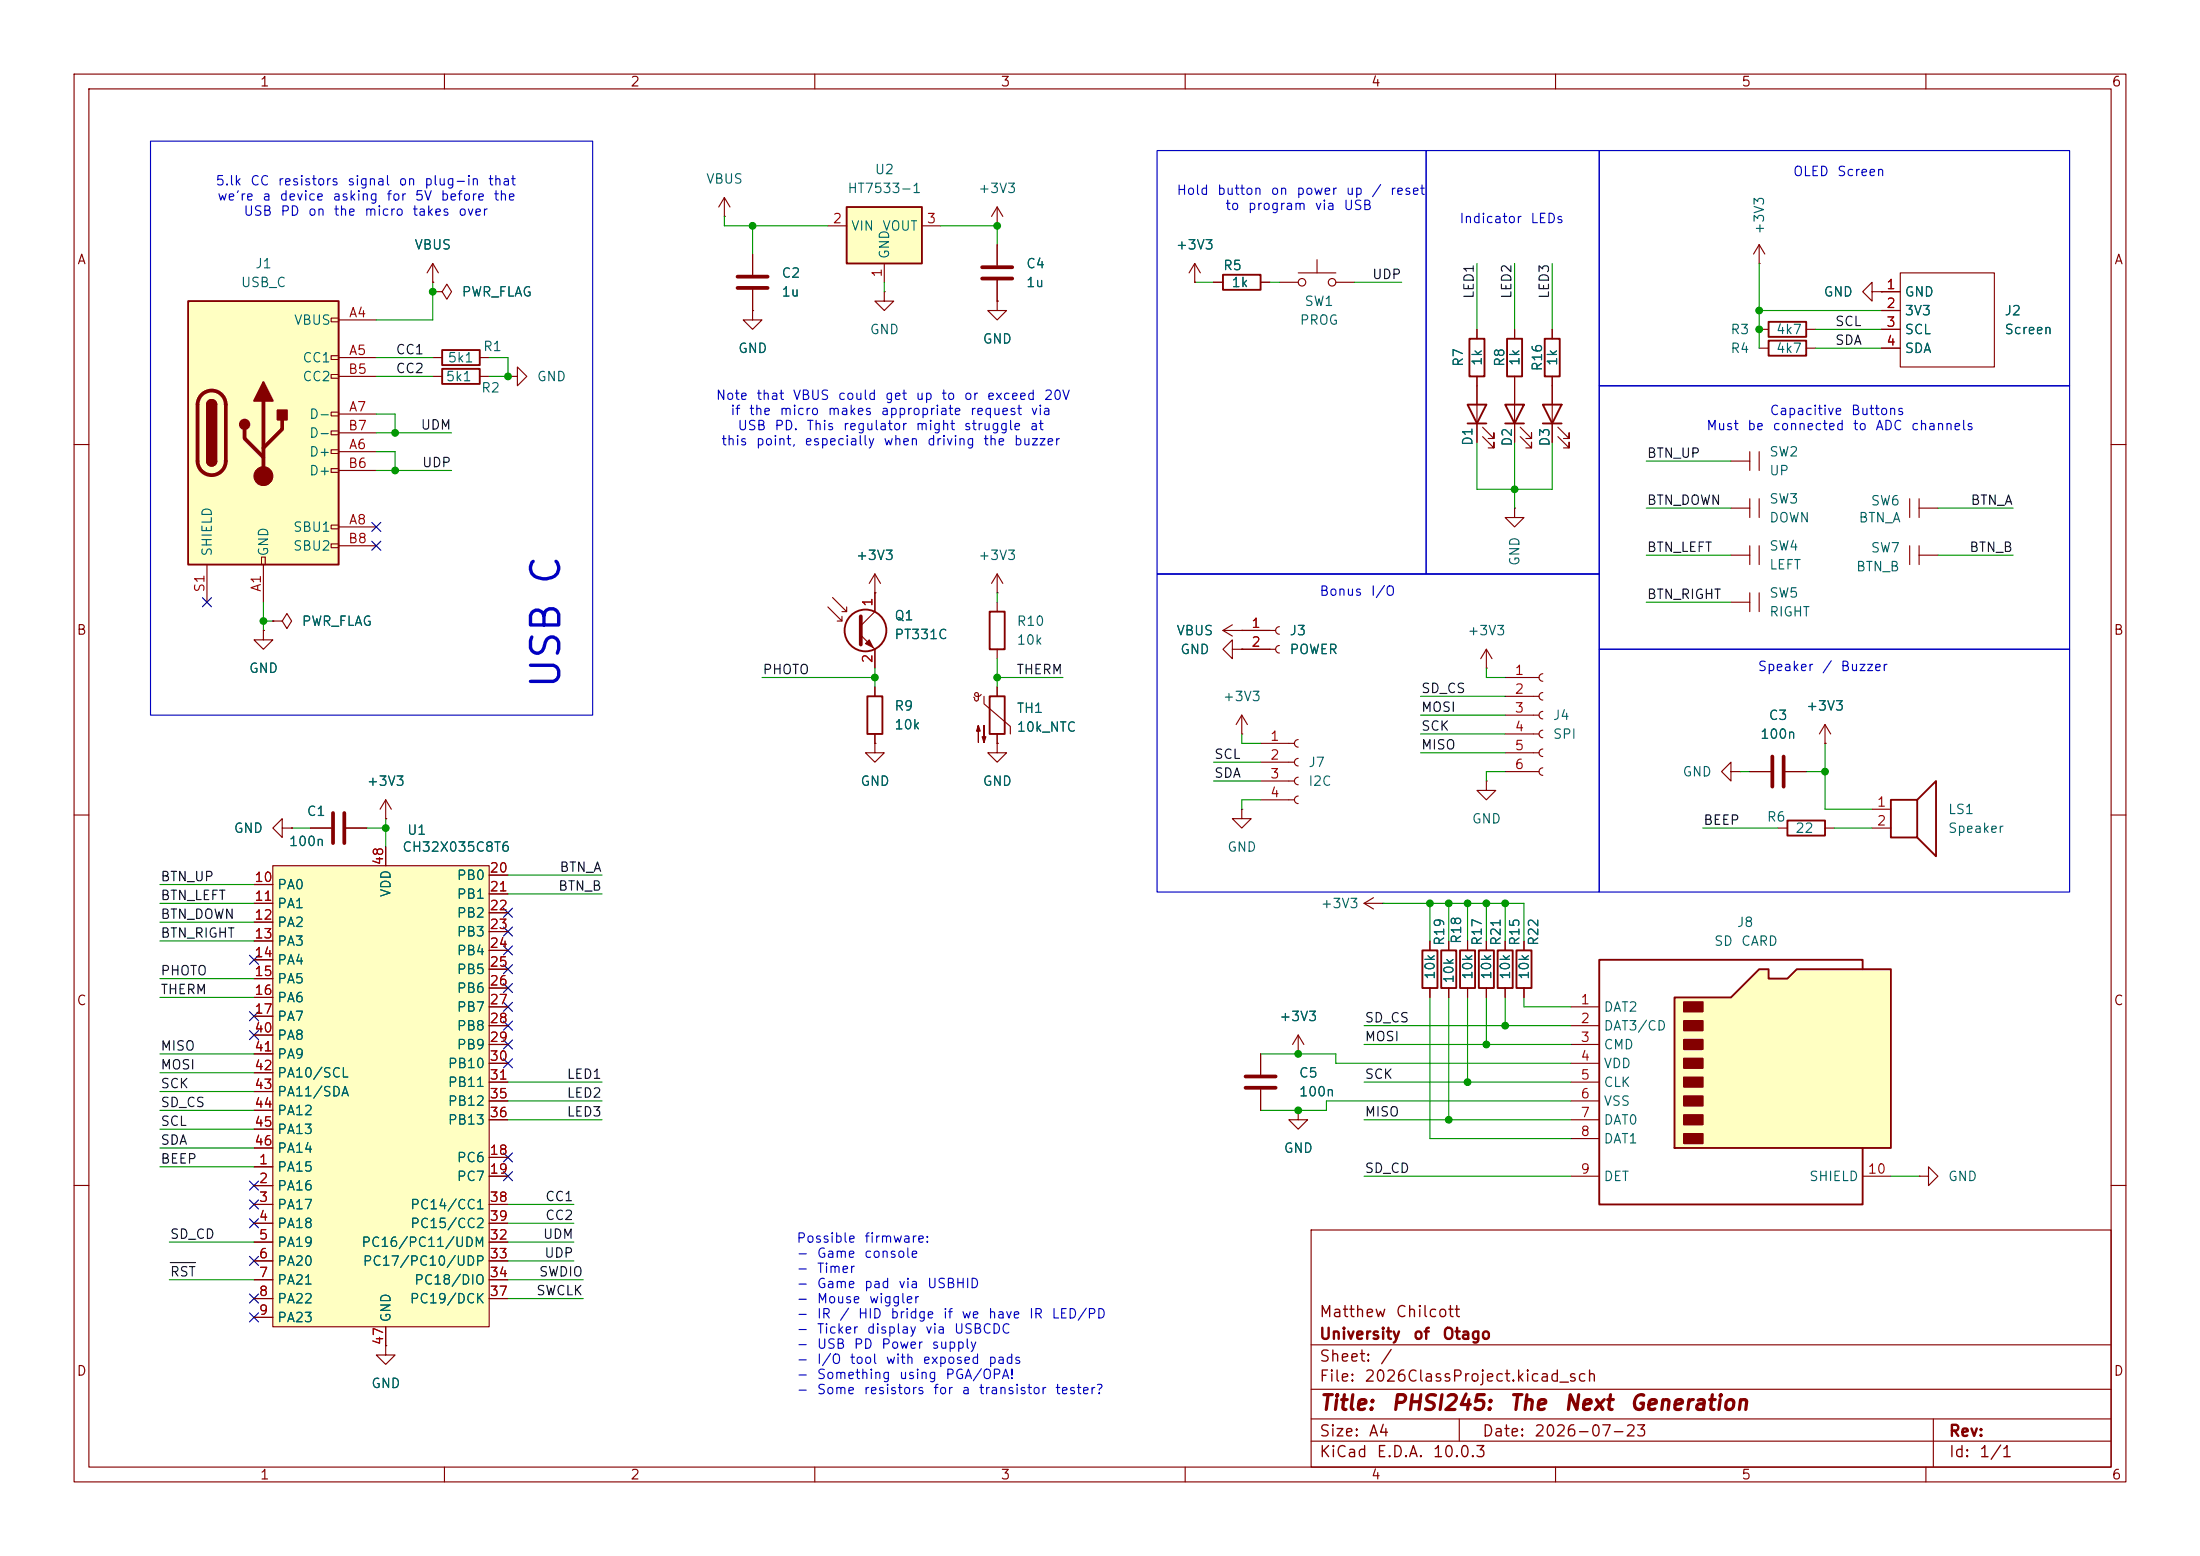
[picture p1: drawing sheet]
<svg xmlns="http://www.w3.org/2000/svg" width="297mm" height="210mm" viewBox="0 0 297 210" stroke-linecap="round" stroke-linejoin="round" font-family="sans-serif">
<g fill="none" stroke="#840000" stroke-width=".15">
<path d="M10 10h277v190h-277zM12 12h273v186h-273zM60 10v2M110 10v2M160 10v2M210 10v2M260 10v2M161.3 38.1h.1M161.3 35.6l-.8 1.2M161.3 35.6l.8 1.2M161.3 35.6v2.5M163.8 38.1h1.3"/>
<path d="M170.2 38.1h1.2M172.7 38.1h2.6M175.3 36.8h5M177.8 35.1v1.7M180.3 38.1h2.6M58.4 48.3h1.3M58.4 50.8h1.3M64.8 48.3h1.2M64.8 50.8h1.2M101.6 41.9v1.3h1.3l-1.3 1.3-1.3-1.3h1.3M101.6 41.9h.1M209.5 52.1v7.6"/>
<path d="M210.3 58.9l1.5 1.6v-.8v.8h-.7M210.3 57.7l1.5 1.5v-.8v.8h-.7M10 60h2M204.5 68.6v1.3h1.2l-1.2 1.2-1.3-1.2h1.3M204.5 68.6h.1M285 60h2M10 110h2M285 110h2M10 160h2M177 166h108v32h-108zM285 160h2M60 198v2"/>
<path d="M110 198v2M160 198v2M177 194.5h108M177 191.5h108M177 187.5h108M177 181.5h108M197 191.5v3M210 198v2M260 198v2M261 191.5v6.5"/>
<circle cx="175.8" cy="38.1" r=".51"/>
<circle cx="179.8" cy="38.1" r=".51"/>
</g>
<path d="M165.1 37.1h5.1v2h-5.1zM59.7 47.2h5.1v2.1h-5.1zM59.7 49.8h5.1v2h-5.1zM208.3 54.6h2.5l-1.3 2.6zM208.3 57.2h2.5" fill="none" stroke="#840000" stroke-width=".25"/>
<path d="M114.3 27.9h10.2v7.7h-10.2z" fill="#ffffc2"/>
<g fill="none" stroke="#840000" stroke-width=".25">
<path d="M114.3 27.9h10.2v7.7h-10.2zM208.5 45.7h2.1v5.1h-2.1zM117.1 94h2v5.1h-2z"/>
<circle cx="116.8" cy="85.1" r="2.82"/>
</g>
<g fill="none" stroke="#840000" stroke-width=".15">
<path d="M101.6 34.3v2.8M101.6 39.1v2.8M111.8 30.5h2.5M119.4 39.4v1.2h1.2l-1.2 1.3-1.3-1.3h1.3M119.4 39.4h.1M119.4 35.6v2.5M124.5 30.5h2.5M134.6 30.5h.1M134.6 27.9l-.7 1.3M134.6 27.9l.8 1.3M134.6 27.9v2.6M134.6 33v2.8"/>
<path d="M134.6 37.8v2.8M134.6 40.6v1.3h1.3l-1.3 1.3-1.3-1.3h1.3M134.6 40.6h.1M209.5 44.5v1.2M209.5 50.8v1.3M118.1 77.5l-.8 1.2M118.1 77.5l.8 1.2M118.1 77.5v5.1l-1.9 1.9M111.8 81.9l1.9 1.9v-.6M112.4 80.6l1.9 2v-.7M113 83.8h.7M113.7 82.6h.6"/>
<path d="M116.2 85.7l1.9 1.9v2.6M118.1 80h.1M118.1 92.7v1.3M118.1 99.1v1.2M165.1 85.1h7.1M165.1 85.1l1.3 .8M166.4 87.6v-1.2l-1.3 1.2 1.3 1.3v-1.3h1.2M166.4 84.3l-1.3 .8M167.6 99.1h.1M167.6 87.6h.1M167.6 85.1h.1M167.6 96.5l-.7 1.3"/>
<path d="M167.6 96.5l.8 1.3M167.6 96.5v2.6M167.6 87.6h4.6M172.7 84.6a.51 .51 0 0 0-.5 .5 .51 .51 0 0 0 .5 .5M172.7 87.1a.51 .51 0 0 0-.5 .5 .51 .51 0 0 0 .5 .5M200.7 90.2h.1M200.7 87.6l-.8 1.3M200.7 87.6l.7 1.3M200.7 87.6v2.6M203.2 91.4h4.6M203.2 94h4.6M203.2 96.5h4.6"/>
<path d="M203.2 99.1h4.6M208.3 90.9a.51 .51 0 0 0-.5 .5 .51 .51 0 0 0 .5 .5M208.3 93.5a.51 .51 0 0 0-.5 .5 .51 .51 0 0 0 .5 .5M208.3 96a.51 .51 0 0 0-.5 .5 .51 .51 0 0 0 .5 .5M208.3 98.6a.51 .51 0 0 0-.5 .5 .51 .51 0 0 0 .5 .5M118.1 100.3v1.3h1.3l-1.3 1.3-1.3-1.3h1.3M118.1 100.3h.1M134.6 100.3v1.3h1.3l-1.3 1.3-1.3-1.3h1.3M134.6 100.3h.1M167.6 109.2v1.3h1.3l-1.3 1.3-1.2-1.3h1.2M167.6 109.2h.1M200.7 105.4v1.3h1.2l-1.2 1.3-1.3-1.3h1.3"/>
<path d="M200.7 105.4h.1M203.2 101.6h4.6M203.2 104.1h4.6M208.3 101.1a.51 .51 0 0 0-.5 .5 .51 .51 0 0 0 .5 .5M208.3 103.6a.51 .51 0 0 0-.5 .5 .51 .51 0 0 0 .5 .5M52.1 181.6v1.3h1.2l-1.2 1.3-1.3-1.3h1.3M52.1 181.6h.1"/>
</g>
<path d="M99.6 37.3h4M99.6 38.9h4M132.6 36.1h4.1M132.6 37.6h4.1M116.2 83.2v3.8" fill="none" stroke="#840000" stroke-width=".51"/>
<path d="M116.8 86.9l.5-.5 .6 1z" fill="#840000" stroke="#840000" stroke-width=".15"/>
<path d="M36.8 116.8h29.2v62.3h-29.2z" fill="#ffffc2"/>
<g fill="none" stroke="#840000" stroke-width=".15">
<path d="M97.8 29.2h.1M97.8 26.7l-.8 1.2M97.8 26.7l.8 1.2M97.8 26.7v2.5M68.6 50.8h1.2v-1.3l1.3 1.3-1.3 1.3v-1.3M68.6 50.8h.1M134.6 77.5v2.5M134.6 77.5l-.7 1.2M134.6 77.5l.8 1.2M233.7 68.6h2.5M233.7 74.9h2.5M236.2 67.3v2.6"/>
<path d="M236.2 73.7v2.5M237.5 67.3v2.6M237.5 73.7v2.5M257.8 67.3v2.6M257.8 73.7v2.5M259.1 68.6h2.5M259.1 74.9h2.5M259.1 67.3v2.6M259.1 73.7v2.5M131.6 93.7v-.1l.2-.1h.2l.1 .2M131.6 93.7l.2 .3a.59 .59 0 0 0 .7-.3M132.1 93.7v.7l-.1 .2-.3-.1-.1-.3-.2-.1"/>
<path d="M132.8 94v1l3.6 3v1.1M134.6 80h.1M134.6 81.3v1.3M134.6 87.6v1.3M134.6 92.7v1.3M134.6 99.1v1.2M233.7 81.3h2.5M236.2 80v2.6M237.5 80v2.6M246.4 97.8l-.8 1.3M246.4 97.8l.7 1.3M246.4 97.8v2.5"/>
<path d="M34.3 119.4h2.5M36.8 116.8h29.2v62.3h-29.2zM52.1 110.5h.1M52.1 108v2.5M52.1 114.3v2.5M52.1 108l-.8 1.2M52.1 108l.7 1.2M66 118.1h2.6M233.7 104.1v-1.2l-1.3 1.2 1.3 1.3v-1.3h1.2M234.9 104.1h.1M236.2 104.1h2.8M240 111.8h1.3"/>
<path d="M241 104.1h2.8M246.4 100.3h.1M246.4 111.8h1.2M252.7 111.8h2.6M252.7 109.2h2.6M34.3 121.9h2.5M34.3 124.5h2.5M34.3 127h2.5M34.3 129.5h2.5M34.3 132.1h2.5M34.3 134.6h2.5M34.3 137.2h2.5"/>
<path d="M34.3 139.7h2.5M66 120.7h2.6M66 123.2h2.6M66 125.7h2.6M66 128.3h2.6M66 130.8h2.6M66 133.4h2.6M66 135.9h2.6M66 138.4h2.6M34.3 157.5h2.5M34.3 142.2h2.5M34.3 144.8h2.5"/>
<path d="M34.3 149.9h2.5M34.3 152.4h2.5M34.3 154.9h2.5M34.3 147.3h2.5M66 156.2h2.6M66 158.8h2.6M66 141h2.6M66 143.5h2.6M66 146.1h2.6M66 148.6h2.6M66 151.1h2.6M259.1 158.8h1.2v-1.3l1.3 1.3-1.3 1.2v-1.2"/>
<path d="M259.1 158.8h.1M34.3 160h2.5M34.3 162.6h2.5M34.3 165.1h2.5M34.3 167.6h2.5M34.3 170.2h2.5M34.3 172.7h2.5M34.3 175.3h2.5M34.3 177.8h2.5M52.1 179.1v2.5M66 162.6h2.6M66 165.1h2.6"/>
<path d="M66 167.6h2.6M66 170.2h2.6M66 172.7h2.6M66 175.3h2.6"/>
</g>
<path d="M133.6 82.6h2v5h-2zM133.6 94h2v5.1h-2zM241.3 110.7h5.1v2.1h-5.1zM255.3 108h3.5v5h-3.5zM258.8 108l2.6-2.6v10.2l-2.6-2.6" fill="none" stroke="#840000" stroke-width=".25"/>
<path d="M239.3 102.1v4.1M240.8 102.1v4.1" fill="none" stroke="#840000" stroke-width=".51"/>
<g fill="#840000" stroke="#840000" stroke-width=".15">
<path d="M132.1 97.9l.2 .8h-.5l.3-.8v2.3z"/>
<path d="M132.8 97.9v2.3l-.2-.8h.5l-.3 .8z"/>
</g>
<path d="M226.1 134.6h7.6l3.8-3.8h1.3v1.3h2.5l1.3-1.3h12.7v24.1h-29.2z" fill="#ffffc2"/>
<g fill="none" stroke="#840000" stroke-width=".25">
<path d="M198.1 54.6h2.6l-1.3 2.6zM198.1 57.2h2.6M198.4 45.7h2v5.1h-2zM203.2 54.6h2.5l-1.2 2.6zM203.2 57.2h2.5M203.5 45.7h2v5.1h-2zM192 128.3h2.1v5.1h-2.1zM194.6 128.3h2v5.1h-2zM197.1 128.3h2v5.1h-2zM199.6 128.3h2.1v5.1h-2.1zM202.2 128.3h2v5.1h-2zM204.7 128.3h2.1v5.1h-2.1z"/>
<path d="M226.1 134.6h7.6l3.8-3.8h1.3v1.3h2.5l1.3-1.3h12.7v24.1h-29.2zM251.5 130.8v-1.3h-35.6v33.1h35.6v-7.7"/>
</g>
<g fill="#840000" stroke="#840000" stroke-width=".25">
<path d="M227.3 135.3h2.6v1.2h-2.6z"/>
<path d="M227.3 137.8h2.6v1.3h-2.6z"/>
<path d="M227.3 140.3h2.6v1.3h-2.6z"/>
<path d="M227.3 142.9h2.6v1.2h-2.6z"/>
<path d="M227.3 145.4h2.6v1.3h-2.6z"/>
<path d="M227.3 148h2.6v1.2h-2.6z"/>
<path d="M227.3 150.5h2.6v1.3h-2.6z"/>
<path d="M227.3 153h2.6v1.3h-2.6z"/>
</g>
<g fill="none" stroke="#840000" stroke-width=".15">
<path d="M58.4 39.4h1.3l.6-1 .7 1-.7 1-.6-1M58.4 39.4h.1M58.4 38.1h.1M58.4 35.6l-.7 1.2M58.4 35.6l.8 1.2M58.4 35.6v2.5M199.4 44.5v1.2M199.4 50.8v8.9M200.2 58.9l1.5 1.6v-.8v.8h-.8M200.2 57.7l1.5 1.5v-.8v.8h-.8M204.5 44.5v1.2M204.5 50.8v8.9"/>
<path d="M205.2 58.9l1.6 1.6v-.8v.8h-.8M205.2 57.7l1.6 1.5v-.8v.8h-.8M233.7 62.2h2.5M236.2 61v2.5M237.5 61v2.5M36.8 83.8h1.3l.6-1 .7 1-.7 1-.6-1M36.8 83.8h.1M193 127v1.3M193 133.4v1.2M195.6 127v1.3M195.6 133.4v1.2M198.1 127v1.3"/>
<path d="M198.1 133.4v1.2M200.7 127v1.3M200.7 133.4v1.2M203.2 127v1.3M203.2 133.4v1.2M205.7 127v1.3M205.7 133.4v1.2M212.1 135.9h3.8M212.1 138.4h3.8M212.1 141h3.8M212.1 143.5h3.8M212.1 146.1h3.8"/>
<path d="M212.1 148.6h3.8M212.1 151.1h3.8M212.1 153.7h3.8M212.1 158.8h3.8M251.5 158.8h3.8"/>
</g>
<path d="M25.4 40.6h20.3v35.6h-20.3z" fill="#ffffc2"/>
<g fill="none" stroke="#840000" stroke-width=".15">
<path d="M58.4 39.4h.1M58.4 38.1h.1M101.6 34.3v2.8M101.6 39.1v2.8M134.6 33v2.8M134.6 37.8v2.8M161.3 38.1h.1M163.8 38.1h1.3M170.2 38.1h1.2M237.5 35.6h.1M237.5 33l-.8 1.3M237.5 33l.8 1.3"/>
<path d="M237.5 33v2.6M252.7 39.4v-1.3l-1.2 1.3 1.2 1.2v-1.2h1.3M254 39.4h.1M254 39.4h2.5M256.5 36.8h12.7v12.7h-12.7zM44.7 42.9h1v.5h-1zM44.7 48h1v.5h-1zM44.7 50.5h1v.6h-1zM44.7 55.6h1v.5h-1zM44.7 58.2h1v.5h-1zM45.7 43.2h5.1M45.7 48.3h5.1"/>
<path d="M45.7 55.9h5.1M45.7 50.8h5.1M45.7 58.4h5.1M101.6 41.9h.1M134.6 40.6h.1M199.4 44.5v1.2M199.4 50.8v3.8M199.4 57.2v2.5M204.5 44.5v1.2M204.5 50.8v3.8M204.5 57.2v2.5M209.5 44.5v1.2"/>
<path d="M209.5 50.8v3.8M209.5 57.2v2.5M237.5 44.5h1.3M237.5 47h1.3M243.8 44.5h1.3M243.8 47h1.3M254 41.9h2.5M254 44.5h2.5M254 47h2.5M27.9 76.2v5.1M35.3 75.2h.5v1h-.5zM35.6 76.2v5.1"/>
<path d="M44.7 60.7h1v.5h-1zM44.7 63.2h1v.6h-1zM44.7 70.9h1v.5h-1zM44.7 73.4h1v.5h-1zM45.7 61h5.1M45.7 71.1h5.1M45.7 63.5h5.1M45.7 73.7h5.1M35.6 85.1v1.3h1.2l-1.2 1.2-1.3-1.2h1.3M35.6 85.1h.1M36.8 83.8h.1M118.1 80h.1"/>
<path d="M118.1 80v2.6M118.1 87.6v2.6M118.1 92.7v1.3M118.1 99.1v1.2M134.6 92.7v1.3M134.6 99.1v1.2M167.6 85.1h.1M167.6 87.6h.1M167.6 85.1h3.8M167.6 87.6h3.8M175.3 99.8a.51 .51 0 0 0-.5 .5 .51 .51 0 0 0 .5 .5M34.3 119.4h2.5"/>
<path d="M38.1 111.8v-1.3l-1.3 1.3 1.3 1.2v-1.2h1.3M39.4 111.8h.1M41.9 111.8h2.8M46.7 111.8h2.8M52.1 110.5h.1M52.1 114.3v2.5M66 118.1h2.6M118.1 100.3h.1M134.6 100.3h.1M170.2 100.3h4.6M170.2 102.9h4.6M170.2 105.4h4.6"/>
<path d="M170.2 108h4.6M175.3 102.4a.51 .51 0 0 0-.5 .5 .51 .51 0 0 0 .5 .5M175.3 104.9a.51 .51 0 0 0-.5 .5 .51 .51 0 0 0 .5 .5M175.3 107.4a.51 .51 0 0 0-.5 .6 .51 .51 0 0 0 .5 .5M236.2 104.1h2.8M241 104.1h2.8M246.4 100.3h.1M34.3 121.9h2.5M34.3 124.5h2.5M34.3 127h2.5M34.3 129.5h2.5M34.3 132.1h2.5"/>
<path d="M34.3 134.6h2.5M34.3 137.2h2.5M34.3 139.7h2.5M66 120.7h2.6M66 123.2h2.6M66 125.7h2.6M66 128.3h2.6M66 130.8h2.6M66 133.4h2.6M66 135.9h2.6M66 138.4h2.6M175.3 139.7l-.8 1.3"/>
<path d="M175.3 139.7l.7 1.3M175.3 139.7v2.5M184.1 121.9l1.3 .8M184.1 121.9h2.6M185.4 121.2l-1.3 .7M186.7 121.9h.1M193 127v1.3M193 133.4v1.2M195.6 127v1.3M195.6 133.4v1.2M198.1 127v1.3M198.1 133.4v1.2"/>
<path d="M200.7 127v1.3M200.7 133.4v1.2M203.2 127v1.3M203.2 133.4v1.2M205.7 127v1.3M205.7 133.4v1.2M34.3 157.5h2.5M34.3 142.2h2.5M34.3 144.8h2.5M34.3 149.9h2.5M34.3 152.4h2.5M34.3 154.9h2.5"/>
<path d="M34.3 147.3h2.5M66 156.2h2.6M66 158.8h2.6M66 141h2.6M66 143.5h2.6M66 146.1h2.6M66 148.6h2.6M66 151.1h2.6M170.2 142.2v2.8M170.2 147.1v2.8M175.3 149.9v1.2h1.2l-1.2 1.3-1.3-1.3h1.3M175.3 149.9h.1"/>
<path d="M175.3 142.2h.1M34.3 160h2.5M34.3 162.6h2.5M34.3 165.1h2.5M34.3 167.6h2.5M34.3 170.2h2.5M34.3 172.7h2.5M34.3 175.3h2.5M34.3 177.8h2.5M52.1 179.1v2.5M66 162.6h2.6M66 165.1h2.6"/>
<path d="M66 167.6h2.6M66 170.2h2.6M66 172.7h2.6M66 175.3h2.6M52.1 181.6h.1"/>
</g>
<path d="M25.4 40.6h20.3v35.6h-20.3zM27.9 54.6a.64 .64 0 0 1 .7-.6 .64 .64 0 0 1 .6 .6M238.8 46h5v2h-5zM238.8 43.4h5v2.1h-5zM27.9 62.2a.64 .64 0 0 0 .7 .7 .64 .64 0 0 0 .6-.7" fill="none" stroke="#840000" stroke-width=".25"/>
<path d="M27.2 53.3a1.9 1.9 0 0 1 2.1-.4 1.9 1.9 0 0 1 1.2 1.7v7.6a1.91 1.91 0 0 1-1.9 1.9 1.91 1.91 0 0 1-1.9-1.9v-7.6a1.9 1.9 0 0 1 .5-1.3zM33 57.9v1.3l2.6 2.5M35.6 54.1v10.2M38.1 56.6v1.3l-2.5 2.6M45 109.7v4.1M46.5 109.7v4.1M168.1 145.3h4.1M168.1 146.8h4.1" fill="none" stroke="#840000" stroke-width=".51"/>
<g fill="#840000" stroke="#840000" stroke-width=".25">
<path d="M27.9 54.6h1.3v7.6h-1.3z"/>
<path d="M28.1 54.2a.64 .64 0 0 1 .7-.2 .64 .64 0 0 1 .4 .6h-1.3z"/>
<path d="M27.9 62.2h1.3a.64 .64 0 0 1-.6 .7 .64 .64 0 0 1-.7-.7z"/>
<path d="M35.6 51.6l1.2 2.5h-2.5z"/>
<path d="M37.5 55.4h1.2v1.2h-1.2z"/>
<circle cx="33" cy="57.3" r=".63"/>
</g>
<circle cx="35.6" cy="64.3" r="1.27" fill="#840000" stroke="#840000" stroke-width=".15"/>
<path d="M23 170.4h3.4" fill="none" stroke="#0f0f0f" stroke-width=".15"/>
<g fill="none" stroke="#009600" stroke-width=".15">
<path d="M58.4 38.1v5.1h-7.6M97.8 29.2v1.3h14M101.6 30.5v3.8M119.4 38.1v1.3M127 30.5h7.6v2.5M161.3 38.1h2.5M171.4 38.1h1.3M182.9 38.1h6.3M199.4 35.6v8.9M204.5 35.6v8.9M209.5 35.6v8.9M237.5 35.6v11.4"/>
<path d="M50.8 55.9h2.5v2.5M50.8 50.8h7.6M50.8 48.3h7.6M50.8 58.4h10.2M66 48.3h2.6v2.5h-2.6M199.4 59.7v6.3h10.1v-6.3M204.5 59.7v8.9M237.5 41.9h16.5M245.1 44.5h8.9M245.1 47h8.9M50.8 61h2.5v2.5M50.8 63.5h10.2"/>
<path d="M222.2 62.2h11.5M222.2 74.9h11.5M222.2 68.6h11.5M261.6 74.9h10.2M261.6 68.6h10.2M35.6 81.3v3.8M35.6 83.8h1.2M102.9 91.4h15.2M118.1 90.2v2.5M134.6 80v1.3M134.6 88.9v3.8M134.6 91.4h8.9"/>
<path d="M167.6 99.1v1.2h2.6M191.8 96.5h11.4M191.8 94h11.4M191.8 99.1h11.4M200.7 90.2v1.2h2.5M222.2 81.3h11.5M21.6 119.4h12.7M39.4 111.8h2.5M49.5 111.8h2.6M52.1 110.5v3.8M68.6 118.1h12.7M163.8 105.4h6.4"/>
<path d="M163.8 102.9h6.4M170.2 108h-2.6v1.2M191.8 101.6h11.4M203.2 104.1h-2.5v1.3M229.9 111.8h10.1M234.9 104.1h1.3M243.8 104.1h2.6M246.4 100.3v8.9h6.3M247.6 111.8h5.1M21.6 127h12.7M21.6 132.1h12.7M21.6 134.6h12.7"/>
<path d="M21.6 124.5h12.7M21.6 121.9h12.7M68.6 120.7h12.7M184.1 138.4h28M186.7 121.9h19v5.1M193 134.6v19.1h19.1M193 121.9v5.1M195.6 121.9v5.1M195.6 134.6v16.5M198.1 121.9v5.1M198.1 134.6v11.5M200.7 121.9v5.1"/>
<path d="M200.7 134.6v6.4M203.2 121.9v5.1M203.2 134.6v3.8M205.7 134.6v1.3h6.4M21.6 147.3h12.7M21.6 142.2h12.7M21.6 144.8h12.7M21.6 149.9h12.7M21.6 152.4h12.7M21.6 157.5h12.7M21.6 154.9h12.7M68.6 146.1h12.7"/>
<path d="M68.6 151.1h12.7M68.6 148.6h12.7M170.2 142.2h10.1v1.3h31.8M184.1 146.1h28M184.1 151.1h28M184.1 158.8h28M184.1 141h28M212.1 148.6h-33v1.3h-8.9M255.3 158.8h3.8M22.9 172.7h11.4M22.9 167.6h11.4M68.6 172.7h10.1"/>
<path d="M68.6 170.2h8.9M68.6 167.6h8.9M68.6 175.3h10.1M68.6 165.1h8.9M68.6 162.6h8.9"/>
</g>
<g fill="none" stroke="#000084" stroke-width=".15">
<path d="M50.2 70.5l1.2 1.2M50.2 73.1l1.2 1.2M51.4 70.5l-1.2 1.2M51.4 73.1l-1.2 1.2M27.3 80.7l1.2 1.2M28.5 80.7l-1.2 1.2M33.7 128.9l1.2 1.2M33.7 136.6l1.2 1.2M33.7 139.1l1.2 1.2M34.9 128.9l-1.2 1.2M34.9 136.6l-1.2 1.2M34.9 139.1l-1.2 1.2"/>
<path d="M68 122.6l1.2 1.2M68 137.8l1.2 1.2M68 132.7l1.2 1.3M68 127.7l1.2 1.2M68 125.1l1.2 1.2M68 135.3l1.2 1.2M68 130.2l1.2 1.2M69.2 122.6l-1.2 1.2M69.2 137.8l-1.2 1.2M69.2 127.7l-1.2 1.2M69.2 130.2l-1.2 1.2M69.2 132.7l-1.2 1.3"/>
<path d="M69.2 125.1l-1.2 1.2M69.2 135.3l-1.2 1.2M33.7 159.4l1.2 1.2M34.9 159.4l-1.2 1.2M68 142.9l1.2 1.2M68 140.4l1.2 1.2M68 158.1l1.2 1.3M68 155.6l1.2 1.2M69.2 142.9l-1.2 1.2M69.2 140.4l-1.2 1.2M69.2 158.1l-1.2 1.3M69.2 155.6l-1.2 1.2"/>
<path d="M33.7 162l1.2 1.2M33.7 164.5l1.2 1.2M33.7 169.6l1.2 1.2M33.7 174.7l1.2 1.2M33.7 177.2l1.2 1.2M34.9 177.2l-1.2 1.2M34.9 174.7l-1.2 1.2M34.9 162l-1.2 1.2M34.9 164.5l-1.2 1.2M34.9 169.6l-1.2 1.2"/>
</g>
<path d="M20.3 19.1h59.7v77.4h-59.7zM156.2 20.3h36.3v57.2h-36.3zM192.5 20.3h23.4v57.2h-23.4zM215.9 20.3h63.5v31.8h-63.5zM215.9 52.1h63.5v35.5h-63.5zM156.2 77.5h59.7v42.9h-59.7zM215.9 87.6h63.5v32.8h-63.5z" fill="none" stroke="#0000c2" stroke-width=".15"/>
<g fill="#009600" stroke="#009600" stroke-width=".14">
<circle cx="237.5" cy="44.5" r=".46"/>
<circle cx="237.5" cy="41.9" r=".46"/>
<circle cx="175.3" cy="149.9" r=".46"/>
<circle cx="200.7" cy="141" r=".46"/>
<circle cx="203.2" cy="138.4" r=".46"/>
<circle cx="198.1" cy="146.1" r=".46"/>
<circle cx="195.6" cy="151.1" r=".46"/>
<circle cx="175.3" cy="142.2" r=".46"/>
<circle cx="118.1" cy="91.4" r=".46"/>
<circle cx="134.6" cy="30.5" r=".46"/>
<circle cx="195.6" cy="121.9" r=".46"/>
<circle cx="193" cy="121.9" r=".46"/>
<circle cx="198.1" cy="121.9" r=".46"/>
<circle cx="203.2" cy="121.9" r=".46"/>
<circle cx="200.7" cy="121.9" r=".46"/>
<circle cx="246.4" cy="104.1" r=".46"/>
<circle cx="204.5" cy="66" r=".46"/>
<circle cx="134.6" cy="91.4" r=".46"/>
<circle cx="101.6" cy="30.5" r=".46"/>
<circle cx="68.6" cy="50.8" r=".46"/>
<circle cx="58.4" cy="39.4" r=".46"/>
<circle cx="53.3" cy="58.4" r=".46"/>
<circle cx="35.6" cy="83.8" r=".46"/>
<circle cx="53.3" cy="63.5" r=".46"/>
<circle cx="52.1" cy="111.8" r=".46"/>
</g>
<text font-size="3.8" fill="#0000c2" x="76.6" y="93.3" transform="rotate(-90 76.6 93.3)">USB C</text>
<g font-size="2" fill="#840000">
<text x="178" y="190.8">Title:</text>
<text x="187.7" y="190.8">PHSI245:</text>
<text x="203.6" y="190.8">The</text>
<text x="211" y="190.8">Next</text>
<text x="219.9" y="190.8">Generation</text>
</g>
<g font-size="1.5" fill="#840000">
<text x="178" y="178.2">Matthew</text>
<text x="188.3" y="178.2">Chilcott</text>
<text x="178" y="184.2">Sheet:</text>
<text x="178" y="181.2">University</text>
<text x="186.2" y="184.2">/</text>
<text x="190.7" y="181.2">of</text>
<text x="194.6" y="181.2">Otago</text>
<text x="178" y="186.9">File:</text>
<text x="184.1" y="186.9">2026ClassProject.kicad_sch</text>
<text x="178" y="197.1">KiCad</text>
<text x="178" y="194.3">Size:</text>
<text x="184.7" y="194.3">A4</text>
<text x="185.7" y="197.1">E.D.A.</text>
<text x="193.3" y="197.1">10.0.3</text>
<text x="200" y="194.3">Date:</text>
<text x="207" y="194.3">2026-07-23</text>
<text x="263" y="194.3">Rev:</text>
<text x="263" y="197.1">Id:</text>
<text x="267.1" y="197.1">1/1</text>
</g>
<g font-size="1.3" fill="#840000">
<text x="35" y="12">1</text>
<text x="85" y="12">2</text>
<text x="135" y="12">3</text>
<text x="185" y="12">4</text>
<text x="235" y="12">5</text>
<text x="285" y="12">6</text>
<text x="10.3" y="36">A</text>
<text x="285.3" y="36">A</text>
<text x="10.3" y="86">B</text>
<text x="285.3" y="86">B</text>
<text x="10.3" y="136">C</text>
<text x="285.3" y="136">C</text>
<text x="10.3" y="186">D</text>
<text x="285.3" y="186">D</text>
<text x="35" y="200">1</text>
<text x="85" y="200">2</text>
<text x="135" y="200">3</text>
<text x="185" y="200">4</text>
<text x="235" y="200">5</text>
<text x="285" y="200">6</text>
</g>
<g font-size="1.3" fill="#006464">
<text x="118" y="23.8">U2</text>
<text x="95.2" y="25.1">VBUS</text>
<text x="114.3" y="26.4">HT7533-1</text>
<text x="132" y="26.4">+3V3</text>
<text x="55.9" y="34">VBUS</text>
<text x="114.8" y="31.5">VIN</text>
<text x="119" y="31.5">VOUT</text>
<text x="120.4" y="35.1" transform="rotate(-90 120.4 35.1)">GND</text>
<text x="158.6" y="34">+3V3</text>
<text x="238.5" y="31.7" transform="rotate(-90 238.5 31.7)">+3V3</text>
<text x="32.4" y="39.1">USB_C</text>
<text x="34.4" y="36.5">J1</text>
<text x="62.2" y="40.3">PWR_FLAG</text>
<text x="105.4" y="37.8">C2</text>
<text x="105.4" y="40.3">1u</text>
<text x="138.4" y="36.5">C4</text>
<text x="138.4" y="39.1">1u</text>
<text x="165" y="36.8">R5</text>
<text x="166.2" y="39.1">1k</text>
<text x="176" y="41.6">SW1</text>
<text x="246.1" y="40.3">GND</text>
<text x="257" y="40.3">GND</text>
<text x="39.6" y="44.2">VBUS</text>
<text x="65.1" y="47.7">R1</text>
<text x="99.6" y="48">GND</text>
<text x="117.3" y="45.4">GND</text>
<text x="132.6" y="46.7">GND</text>
<text x="175.4" y="44.2">PROG</text>
<text x="233.5" y="48">R4</text>
<text x="233.5" y="45.4">R3</text>
<text x="239.7" y="48">4k7</text>
<text x="239.7" y="45.4">4k7</text>
<text x="257" y="42.9">3V3</text>
<text x="257" y="45.4">SCL</text>
<text x="257" y="48">SDA</text>
<text x="270.5" y="42.9">J2</text>
<text x="270.5" y="45.4">Screen</text>
<text x="40.8" y="49.2">CC1</text>
<text x="40.8" y="51.8">CC2</text>
<text x="60.1" y="51.8">5k1</text>
<text x="60.3" y="49.2">5k1</text>
<text x="64.9" y="53.3">R2</text>
<text x="72.4" y="51.8">GND</text>
<text x="197.8" y="49.6" transform="rotate(-90 197.8 49.6)">R7</text>
<text x="200.4" y="49.5" transform="rotate(-90 200.4 49.5)">1k</text>
<text x="203.4" y="49.6" transform="rotate(-90 203.4 49.6)">R8</text>
<text x="205.4" y="49.5" transform="rotate(-90 205.4 49.5)">1k</text>
<text x="208.5" y="50.2" transform="rotate(-90 208.5 50.2)">R16</text>
<text x="210.5" y="49.5" transform="rotate(-90 210.5 49.5)">1k</text>
<text x="41.7" y="56.9">D-</text>
<text x="41.7" y="59.4">D-</text>
<text x="41.7" y="61.9">D+</text>
<text x="41.7" y="64.5">D+</text>
<text x="199.1" y="60.3" transform="rotate(-90 199.1 60.3)">D1</text>
<text x="204.4" y="60.4" transform="rotate(-90 204.4 60.4)">D2</text>
<text x="209.5" y="60.4" transform="rotate(-90 209.5 60.4)">D3</text>
<text x="238.8" y="64.5">UP</text>
<text x="238.8" y="61.9">SW2</text>
<text x="238.8" y="68.3">SW3</text>
<text x="238.8" y="70.8">DOWN</text>
<text x="250.8" y="70.8">BTN_A</text>
<text x="252.5" y="68.5">SW6</text>
<text x="28.9" y="75.2" transform="rotate(-90 28.9 75.2)">SHIELD</text>
<text x="36.5" y="75.2" transform="rotate(-90 36.5 75.2)">GND</text>
<text x="39.5" y="72.1">SBU1</text>
<text x="39.5" y="74.6">SBU2</text>
<text x="115.5" y="75.9">+3V3</text>
<text x="132" y="75.9">+3V3</text>
<text x="205.4" y="76.5" transform="rotate(-90 205.4 76.5)">GND</text>
<text x="238.8" y="77.2">LEFT</text>
<text x="238.8" y="74.6">SW4</text>
<text x="250.5" y="77.4">BTN_B</text>
<text x="252.5" y="74.9">SW7</text>
<text x="238.8" y="83.5">RIGHT</text>
<text x="238.8" y="81">SW5</text>
<text x="40.6" y="84.8">PWR_FLAG</text>
<text x="120.7" y="86.6">PT331C</text>
<text x="120.7" y="84">Q1</text>
<text x="137.2" y="87.3">10k</text>
<text x="137.2" y="84.8">R10</text>
<text x="158.7" y="86.1">VBUS</text>
<text x="159.3" y="88.6">GND</text>
<text x="174" y="86.1">J3</text>
<text x="174" y="88.6">POWER</text>
<text x="198" y="86.1">+3V3</text>
<text x="33.5" y="91.1">GND</text>
<text x="165" y="95">+3V3</text>
<text x="120.7" y="96.2">R9</text>
<text x="120.7" y="98.8">10k</text>
<text x="137.2" y="96.5">TH1</text>
<text x="137.2" y="99.1">10k_NTC</text>
<text x="209.6" y="97.5">J4</text>
<text x="209.6" y="100">SPI</text>
<text x="237.5" y="100">100n</text>
<text x="238.7" y="97.5">C3</text>
<text x="243.7" y="96.2">+3V3</text>
<text x="49.4" y="106.4">+3V3</text>
<text x="116.1" y="106.4">GND</text>
<text x="132.6" y="106.4">GND</text>
<text x="176.5" y="103.8">J7</text>
<text x="176.5" y="106.4">I2C</text>
<text x="227.1" y="105.1">GND</text>
<text x="31.5" y="112.7">GND</text>
<text x="41.3" y="110.4">C1</text>
<text x="54.9" y="113">U1</text>
<text x="198.6" y="111.5">GND</text>
<text x="238.4" y="111.2">R6</text>
<text x="242.3" y="112.7">22</text>
<text x="262.9" y="110.2">LS1</text>
<text x="262.9" y="112.7">Speaker</text>
<text x="38.9" y="114.5">100n</text>
<text x="54.2" y="115.3">CH32X035C8T6</text>
<text x="61.6" y="119.1">PB0</text>
<text x="165.6" y="115.3">GND</text>
<text x="37.3" y="120.4">PA0</text>
<text x="37.3" y="122.9">PA1</text>
<text x="37.3" y="125.4">PA2</text>
<text x="53" y="121.2" transform="rotate(-90 53 121.2)">VDD</text>
<text x="61.6" y="121.6">PB1</text>
<text x="61.6" y="124.2">PB2</text>
<text x="178.2" y="122.9">+3V3</text>
<text x="234.4" y="125.4">J8</text>
<text x="37.3" y="128">PA3</text>
<text x="37.3" y="130.5">PA4</text>
<text x="61.6" y="126.7">PB3</text>
<text x="61.6" y="129.2">PB4</text>
<text x="61.6" y="131.8">PB5</text>
<text x="195.3" y="127.8" transform="rotate(-90 195.3 127.8)">R19</text>
<text x="197.6" y="127.5" transform="rotate(-90 197.6 127.5)">R18</text>
<text x="200.4" y="127.8" transform="rotate(-90 200.4 127.8)">R17</text>
<text x="202.9" y="127.8" transform="rotate(-90 202.9 127.8)">R21</text>
<text x="205.4" y="127.8" transform="rotate(-90 205.4 127.8)">R15</text>
<text x="208" y="127.8" transform="rotate(-90 208 127.8)">R22</text>
<text x="231.3" y="128">SD</text>
<text x="235" y="128">CARD</text>
<text x="37.3" y="133.1">PA5</text>
<text x="37.3" y="135.6">PA6</text>
<text x="61.6" y="134.3">PB6</text>
<text x="61.6" y="136.9">PB7</text>
<text x="194" y="132.3" transform="rotate(-90 194 132.3)">10k</text>
<text x="196.6" y="132.8" transform="rotate(-90 196.6 132.8)">10k</text>
<text x="199.1" y="132.3" transform="rotate(-90 199.1 132.3)">10k</text>
<text x="201.6" y="132.3" transform="rotate(-90 201.6 132.3)">10k</text>
<text x="204.2" y="132.3" transform="rotate(-90 204.2 132.3)">10k</text>
<text x="206.7" y="132.3" transform="rotate(-90 206.7 132.3)">10k</text>
<text x="216.4" y="136.9">DAT2</text>
<text x="37.3" y="138.1">PA7</text>
<text x="37.3" y="140.7">PA8</text>
<text x="37.3" y="143.2">PA9</text>
<text x="61.6" y="139.4">PB8</text>
<text x="61.6" y="141.9">PB9</text>
<text x="172.6" y="138.1">+3V3</text>
<text x="216.4" y="139.4">DAT3/CD</text>
<text x="216.4" y="141.9">CMD</text>
<text x="37.3" y="145.8">PA10/SCL</text>
<text x="37.3" y="148.3">PA11/SDA</text>
<text x="60.4" y="144.5">PB10</text>
<text x="60.4" y="147">PB11</text>
<text x="60.4" y="149.6">PB12</text>
<text x="175.3" y="145.8">C5</text>
<text x="175.3" y="148.3">100n</text>
<text x="216.4" y="144.5">VDD</text>
<text x="216.4" y="147">CLK</text>
<text x="216.4" y="149.6">VSS</text>
<text x="37.3" y="150.8">PA12</text>
<text x="37.3" y="153.4">PA13</text>
<text x="37.3" y="155.9">PA14</text>
<text x="60.4" y="152.1">PB13</text>
<text x="173.2" y="155.9">GND</text>
<text x="216.4" y="152.1">DAT0</text>
<text x="216.4" y="154.6">DAT1</text>
<text x="37.3" y="158.5">PA15</text>
<text x="37.3" y="161">PA16</text>
<text x="61.6" y="157.2">PC6</text>
<text x="61.6" y="159.7">PC7</text>
<text x="216.4" y="159.7">DET</text>
<text x="244.2" y="159.7">SHIELD</text>
<text x="262.9" y="159.7">GND</text>
<text x="37.3" y="163.5">PA17</text>
<text x="37.3" y="166.1">PA18</text>
<text x="55.3" y="163.5">PC14/CC1</text>
<text x="55.3" y="166.1">PC15/CC2</text>
<text x="37.3" y="168.6">PA19</text>
<text x="37.3" y="171.2">PA20</text>
<text x="37.3" y="173.7">PA21</text>
<text x="48.7" y="168.6">PC16/PC11/UDM</text>
<text x="48.9" y="171.2">PC17/PC10/UDP</text>
<text x="55.8" y="173.7">PC18/DIO</text>
<text x="37.3" y="176.2">PA22</text>
<text x="37.3" y="178.8">PA23</text>
<text x="53" y="178.6" transform="rotate(-90 53 178.6)">GND</text>
<text x="55.2" y="176.2">PC19/DCK</text>
<text x="50" y="187.7">GND</text>
</g>
<g font-size="1.3" fill="#0000c2">
<text x="29" y="25.3">5.lk</text>
<text x="29.3" y="27.4">we're</text>
<text x="32.8" y="29.4">USB</text>
<text x="33.7" y="25.3">CC</text>
<text x="35.3" y="27.4">a</text>
<text x="37.4" y="25.3">resistors</text>
<text x="37.6" y="27.4">device</text>
<text x="37.8" y="29.4">PD</text>
<text x="41.5" y="29.4">on</text>
<text x="44.8" y="27.4">asking</text>
<text x="45" y="29.4">the</text>
<text x="46.8" y="25.3">signal</text>
<text x="49.1" y="29.4">micro</text>
<text x="52.1" y="27.4">for</text>
<text x="53.7" y="25.3">on</text>
<text x="55.6" y="29.4">takes</text>
<text x="55.9" y="27.4">5V</text>
<text x="57.2" y="25.3">plug-in</text>
<text x="59.4" y="27.4">before</text>
<text x="61.8" y="29.4">over</text>
<text x="65.8" y="25.3">that</text>
<text x="66.5" y="27.4">the</text>
<text x="158.8" y="26.6">Hold</text>
<text x="164.2" y="26.6">button</text>
<text x="165.3" y="28.7">to</text>
<text x="168.4" y="28.7">program</text>
<text x="171.4" y="26.6">on</text>
<text x="174.9" y="26.6">power</text>
<text x="177.4" y="28.7">via</text>
<text x="181.3" y="28.7">USB</text>
<text x="181.6" y="26.6">up</text>
<text x="185.1" y="26.6">/</text>
<text x="187.6" y="26.6">reset</text>
<text x="242" y="24.1">OLED</text>
<text x="247.9" y="24.1">Screen</text>
<text x="196.9" y="30.4">Indicator</text>
<text x="206.5" y="30.4">LEDs</text>
<text x="96.6" y="54.3">Note</text>
<text x="98.5" y="56.3">if</text>
<text x="99.5" y="58.4">USB</text>
<text x="101" y="56.3">the</text>
<text x="102" y="54.3">that</text>
<text x="104.5" y="58.4">PD.</text>
<text x="105.2" y="56.3">micro</text>
<text x="106.9" y="54.3">VBUS</text>
<text x="108.8" y="58.4">This</text>
<text x="111.6" y="56.3">makes</text>
<text x="113" y="54.3">could</text>
<text x="113.7" y="58.4">regulator</text>
<text x="118.8" y="56.3">appropriate</text>
<text x="119.4" y="54.3">get</text>
<text x="123.5" y="54.3">up</text>
<text x="123.5" y="58.4">might</text>
<text x="127" y="54.3">to</text>
<text x="130" y="58.4">struggle</text>
<text x="130" y="54.3">or</text>
<text x="130.9" y="56.3">request</text>
<text x="133.1" y="54.3">exceed</text>
<text x="138.9" y="58.4">at</text>
<text x="139" y="56.3">via</text>
<text x="140.8" y="54.3">20V</text>
<text x="230.3" y="58.4">Must</text>
<text x="235.8" y="58.4">be</text>
<text x="238.8" y="56.3">Capacitive</text>
<text x="239.2" y="58.4">connected</text>
<text x="249.8" y="56.3">Buttons</text>
<text x="250" y="58.4">to</text>
<text x="253.1" y="58.4">ADC</text>
<text x="257.9" y="58.4">channels</text>
<text x="97.3" y="60.4">this</text>
<text x="102" y="60.4">point,</text>
<text x="108.5" y="60.4">especially</text>
<text x="119.2" y="60.4">when</text>
<text x="125.1" y="60.4">driving</text>
<text x="132.6" y="60.4">the</text>
<text x="136.8" y="60.4">buzzer</text>
<text x="178" y="80.7">Bonus</text>
<text x="185" y="80.7">I/O</text>
<text x="237.2" y="90.9">Speaker</text>
<text x="245.9" y="90.9">/</text>
<text x="248.4" y="90.9">Buzzer</text>
<text x="107.4" y="168">Possible</text>
<text x="107.4" y="170.1">-</text>
<text x="107.4" y="172.1">-</text>
<text x="110.2" y="170.1">Game</text>
<text x="110.2" y="172.1">Timer</text>
<text x="116.6" y="170.1">console</text>
<text x="116.6" y="168">firmware:</text>
<text x="107.4" y="174.2">-</text>
<text x="107.4" y="176.2">-</text>
<text x="107.4" y="178.3">-</text>
<text x="110.2" y="174.2">Game</text>
<text x="110.2" y="176.2">Mouse</text>
<text x="110.2" y="178.3">IR</text>
<text x="113.2" y="178.3">/</text>
<text x="115.7" y="178.3">HID</text>
<text x="116.6" y="174.2">pad</text>
<text x="117.2" y="176.2">wiggler</text>
<text x="120.1" y="178.3">bridge</text>
<text x="121.2" y="174.2">via</text>
<text x="125.1" y="174.2">USBHID</text>
<text x="127.2" y="178.3">if</text>
<text x="129.7" y="178.3">we</text>
<text x="133.3" y="178.3">have</text>
<text x="138.8" y="178.3">IR</text>
<text x="141.9" y="178.3">LED/PD</text>
<text x="107.4" y="180.3">-</text>
<text x="107.4" y="182.4">-</text>
<text x="107.4" y="184.4">-</text>
<text x="110.2" y="180.3">Ticker</text>
<text x="110.2" y="182.4">USB</text>
<text x="110.2" y="184.4">I/O</text>
<text x="114.6" y="184.4">tool</text>
<text x="115.2" y="182.4">PD</text>
<text x="116.9" y="180.3">display</text>
<text x="118.9" y="182.4">Power</text>
<text x="119.5" y="184.4">with</text>
<text x="124.5" y="184.4">exposed</text>
<text x="124.8" y="180.3">via</text>
<text x="125.7" y="182.4">supply</text>
<text x="128.7" y="180.3">USBCDC</text>
<text x="133.3" y="184.4">pads</text>
<text x="107.4" y="186.4">-</text>
<text x="107.4" y="188.5">-</text>
<text x="110.2" y="186.4">Something</text>
<text x="110.2" y="188.5">Some</text>
<text x="116.5" y="188.5">resistors</text>
<text x="121.3" y="186.4">using</text>
<text x="125.9" y="188.5">for</text>
<text x="127.5" y="186.4">PGA/OPA!</text>
<text x="129.7" y="188.5">a</text>
<text x="132" y="188.5">transistor</text>
<text x="142.3" y="188.5">tester?</text>
</g>
<g font-size="1.3" fill="#a90000">
<text x="112.3" y="30.5">2</text>
<text x="125" y="30.5">3</text>
<text x="119.4" y="37.5" transform="rotate(-90 119.4 37.5)">1</text>
<text x="254.6" y="39.3">1</text>
<text x="254.6" y="41.9">2</text>
<text x="47" y="43.2">A4</text>
<text x="254.6" y="44.4">3</text>
<text x="254.6" y="47">4</text>
<text x="46.9" y="50.8">B5</text>
<text x="47" y="48.2">A5</text>
<text x="46.9" y="58.4">B7</text>
<text x="47" y="55.9">A7</text>
<text x="46.9" y="63.5">B6</text>
<text x="47" y="60.9">A6</text>
<text x="47" y="71.1">A8</text>
<text x="46.9" y="73.6">B8</text>
<text x="27.9" y="80.1" transform="rotate(-90 27.9 80.1)">S1</text>
<text x="35.5" y="80" transform="rotate(-90 35.5 80)">A1</text>
<text x="118.1" y="82" transform="rotate(-90 118.1 82)">1</text>
<text x="118.1" y="89.6" transform="rotate(-90 118.1 89.6)">2</text>
<text x="168.8" y="85.1">1</text>
<text x="168.8" y="87.6">2</text>
<text x="204.4" y="91.4">1</text>
<text x="204.4" y="94">2</text>
<text x="171.4" y="100.3">1</text>
<text x="204.4" y="96.5">3</text>
<text x="204.4" y="99">4</text>
<text x="204.4" y="101.6">5</text>
<text x="171.4" y="102.8">2</text>
<text x="171.4" y="105.4">3</text>
<text x="171.4" y="107.9">4</text>
<text x="204.4" y="104.1">6</text>
<text x="253.3" y="109.2">1</text>
<text x="253.3" y="111.7">2</text>
<text x="34.2" y="119.4">10</text>
<text x="52" y="116.9" transform="rotate(-90 52 116.9)">48</text>
<text x="66" y="118.1">20</text>
<text x="34.2" y="121.9">11</text>
<text x="34.2" y="124.4">12</text>
<text x="66" y="120.6">21</text>
<text x="66" y="123.2">22</text>
<text x="66" y="125.7">23</text>
<text x="34.2" y="127">13</text>
<text x="34.2" y="129.5">14</text>
<text x="66" y="128.2">24</text>
<text x="66" y="130.8">25</text>
<text x="34.2" y="132.1">15</text>
<text x="34.2" y="134.6">16</text>
<text x="34.2" y="137.1">17</text>
<text x="66" y="133.3">26</text>
<text x="66" y="135.9">27</text>
<text x="213.3" y="135.9">1</text>
<text x="34.2" y="139.7">40</text>
<text x="34.2" y="142.2">41</text>
<text x="66" y="138.4">28</text>
<text x="66" y="140.9">29</text>
<text x="66" y="143.5">30</text>
<text x="213.3" y="138.4">2</text>
<text x="213.3" y="140.9">3</text>
<text x="213.3" y="143.5">4</text>
<text x="34.2" y="144.8">42</text>
<text x="34.2" y="149.8">44</text>
<text x="34.2" y="147.3">43</text>
<text x="66" y="146">31</text>
<text x="66" y="148.6">35</text>
<text x="213.3" y="146">5</text>
<text x="213.3" y="148.6">6</text>
<text x="34.2" y="152.4">45</text>
<text x="34.2" y="154.9">46</text>
<text x="66" y="151.1">36</text>
<text x="213.3" y="151.1">7</text>
<text x="213.3" y="153.6">8</text>
<text x="34.9" y="157.5">1</text>
<text x="34.9" y="160">2</text>
<text x="66" y="156.2">18</text>
<text x="66" y="158.7">19</text>
<text x="213.3" y="158.7">9</text>
<text x="252.1" y="158.7">10</text>
<text x="34.9" y="162.5">3</text>
<text x="34.9" y="165.1">4</text>
<text x="34.9" y="167.6">5</text>
<text x="66" y="167.6">32</text>
<text x="66" y="162.5">38</text>
<text x="66" y="165.1">39</text>
<text x="34.9" y="170.2">6</text>
<text x="34.9" y="172.7">7</text>
<text x="66" y="170.2">33</text>
<text x="66" y="172.7">34</text>
<text x="34.9" y="175.2">8</text>
<text x="34.9" y="177.8">9</text>
<text x="66" y="175.2">37</text>
<text x="52" y="181.7" transform="rotate(-90 52 181.7)">47</text>
</g>
<g font-size="1.3" fill="#0f0f0f">
<text x="185.2" y="38">UDP</text>
<text x="199.3" y="40.4" transform="rotate(-90 199.3 40.4)">LED1</text>
<text x="204.3" y="40.4" transform="rotate(-90 204.3 40.4)">LED2</text>
<text x="209.4" y="40.4" transform="rotate(-90 209.4 40.4)">LED3</text>
<text x="247.6" y="46.9">SDA</text>
<text x="247.6" y="44.3">SCL</text>
<text x="53.3" y="48.1">CC1</text>
<text x="53.3" y="50.7">CC2</text>
<text x="56.7" y="58.3">UDM</text>
<text x="56.9" y="63.4">UDP</text>
<text x="222.2" y="62.1">BTN_UP</text>
<text x="222.2" y="68.5">BTN_DOWN</text>
<text x="266" y="68.5">BTN_A</text>
<text x="222.2" y="74.8">BTN_LEFT</text>
<text x="265.8" y="74.8">BTN_B</text>
<text x="222.2" y="81.2">BTN_RIGHT</text>
<text x="102.9" y="91.3">PHOTO</text>
<text x="137.1" y="91.3">THERM</text>
<text x="191.8" y="93.9">SD_CS</text>
<text x="191.8" y="98.9">SCK</text>
<text x="191.8" y="96.4">MOSI</text>
<text x="191.8" y="101.5">MISO</text>
<text x="163.8" y="102.7">SCL</text>
<text x="163.8" y="105.3">SDA</text>
<text x="229.9" y="111.6">BEEP</text>
<text x="21.6" y="119.3">BTN_UP</text>
<text x="75.5" y="118">BTN_A</text>
<text x="21.6" y="121.8">BTN_LEFT</text>
<text x="21.6" y="124.3">BTN_DOWN</text>
<text x="75.3" y="120.5">BTN_B</text>
<text x="21.6" y="126.9">BTN_RIGHT</text>
<text x="21.6" y="132">PHOTO</text>
<text x="21.6" y="134.5">THERM</text>
<text x="21.6" y="142.1">MISO</text>
<text x="184.1" y="140.8">MOSI</text>
<text x="184.1" y="138.3">SD_CS</text>
<text x="21.6" y="149.7">SD_CS</text>
<text x="21.6" y="144.7">MOSI</text>
<text x="21.6" y="147.2">SCK</text>
<text x="76.4" y="145.9">LED1</text>
<text x="76.4" y="148.5">LED2</text>
<text x="184.1" y="145.9">SCK</text>
<text x="21.6" y="152.3">SCL</text>
<text x="21.6" y="154.8">SDA</text>
<text x="76.4" y="151">LED3</text>
<text x="184.1" y="151">MISO</text>
<text x="21.6" y="157.4">BEEP</text>
<text x="184.1" y="158.6">SD_CD</text>
<text x="22.9" y="167.5">SD_CD</text>
<text x="73.2" y="167.5">UDM</text>
<text x="73.5" y="162.4">CC1</text>
<text x="73.5" y="165">CC2</text>
<text x="22.9" y="172.6">RST</text>
<text x="72.7" y="172.6">SWDIO</text>
<text x="73.4" y="170.1">UDP</text>
<text x="72.3" y="175.1">SWCLK</text>
</g>
</svg>
